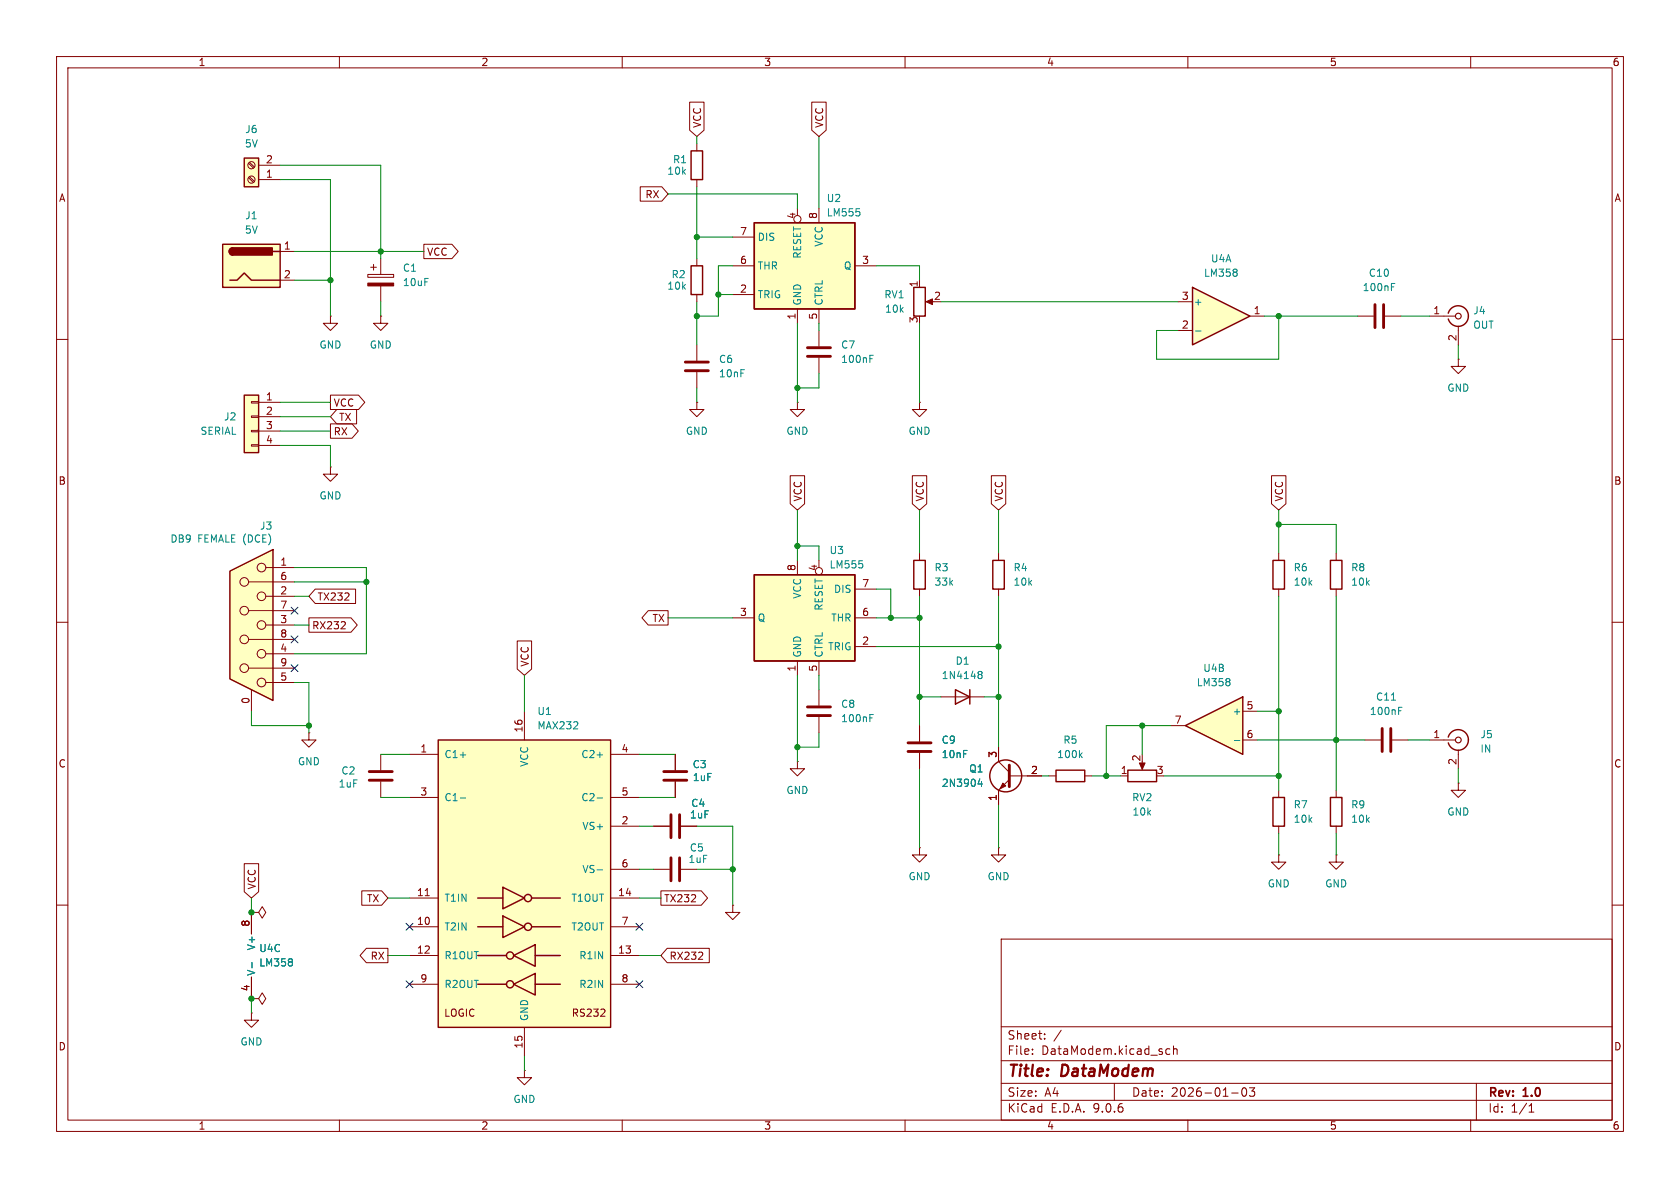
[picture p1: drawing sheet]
<svg xmlns="http://www.w3.org/2000/svg" width="297mm" height="210mm" viewBox="0 0 297 210" stroke-linecap="round" stroke-linejoin="round" font-family="sans-serif">
<g fill="none" stroke="#840000" stroke-width=".18">
<path d="M10 10h277v190h-277zM12 12h273v186h-273zM60 10v2M110 10v2M160 10v2M210 10v2M260 10v2M67.3 55.9v1.3h1.3l-1.3 1.2-1.3-1.2h1.3M67.3 55.9h.1M252.7 55.9h4.6M257.8 57.7v3.3M10 60h2"/>
<path d="M257.8 63.5v1.3h1.3l-1.3 1.2-1.3-1.2h1.3M257.8 63.5h.1M285 60h2M10 110h2M285 110h2M226.1 139.7v1.3M241.3 130.8h2.8M246.1 130.8h2.8M226.1 146.1v1.2M10 160h2M177 166h108v32h-108zM285 160h2"/>
<path d="M60 198v2M92.7 189.2v1.3h1.3l-1.3 1.3-1.3-1.3h1.3M92.7 189.2h.1M110 198v2M160 198v2M177 194.5h108M177 191.5h108M177 187.5h108M177 181.5h108M182.5 186.3v.1M182.5 185.5v.1M184.7 183.6v.1"/>
<path d="M184.7 182.8v.1M187.6 182.1l-1.3 2M197 191.5v3M206.8 185.5l-.4-.1-.3 .3v.4l.1 .2h.6M207.5 185.5l.2-.1 .3 .1 .1 .9M207.5 184.9v1.5M210 198v2M217.7 193.2h1.2M219.7 192.4l.2-.1a.81 .81 0 0 1 .6 .6 .81 .81 0 0 1-.3 .8l-.2 .1a.81 .81 0 0 1-.3-1.4zM220.9 192.3h.9l-.5 .6 .4 .1v.7l-.2 .1h-.4l-.2-.1M260 198v2M261 191.5v6.5"/>
<path d="M270.3 196.6h.9M270.3 195.5l.4-.4v1.5"/>
</g>
<path d="M256 55.4a1.82 1.82 0 0 1 2-1.3 1.82 1.82 0 0 1 1.6 1.8M259.6 55.9a1.81 1.81 0 0 1-1.6 1.8 1.81 1.81 0 0 1-2-1.3M225 141h2.1v5.1h-2.1z" fill="none" stroke="#840000" stroke-width=".25"/>
<path d="M244.3 128.8v4M245.9 128.8v4" fill="none" stroke="#840000" stroke-width=".51"/>
<path d="M246 123.8h.7M247.3 125.6h.4M247.3 125h.6" fill="none" stroke="#008484" stroke-width=".18"/>
<circle cx="257.8" cy="55.9" r=".51" fill="none" stroke="#840000" stroke-width=".2"/>
<path d="M77.5 130.8h30.4v50.8h-30.4z" fill="#ffffc2"/>
<g fill="none" stroke="#840000" stroke-width=".25">
<path d="M225 99.1h2.1v5h-2.1zM235.2 99.1h2v5h-2zM77.5 130.8h30.4v50.8h-30.4zM84.5 158.8h4.4M88.9 156.8l3.8 2-3.8 1.9zM94 158.8h5.1M84.5 163.8h4.4M84.5 168.9h5M84.5 174h5M88.9 161.9l3.8 1.9-3.8 1.9zM90.8 168.9l3.8-1.9v3.8zM90.8 174l3.8-1.9v3.8z"/>
<path d="M94 163.8h5.1M94.6 168.9h4.5M94.6 174h4.5"/>
<circle cx="93.3" cy="158.7" r=".63"/>
<circle cx="90.2" cy="168.9" r=".63"/>
<circle cx="90.2" cy="174" r=".63"/>
<circle cx="93.3" cy="163.8" r=".63"/>
</g>
<g fill="none" stroke="#840000" stroke-width=".18">
<path d="M240 55.9h2.8M244.9 55.9h2.7M226.1 97.8v1.3M236.2 97.8v1.3M226.1 104.1v1.3M236.2 104.1v1.3M72.4 133.4h5.1M92.7 125.7v5.1M107.9 133.4h5.1M72.4 141h5.1M72.4 158.8h5.1M75.2 158.3h.7"/>
<path d="M107.9 141h5.1M107.9 158.8h5.1M107.9 146.1h5.1M107.9 153.7h5.1M72.4 163.8h5.1M72.4 168.9h5.1M72.4 174h5.1M106.2 179.6h.8M106.9 178.5v.4M107.9 163.8h5.1M107.9 168.9h5.1M107.9 174h5.1"/>
<path d="M92.7 181.6v5.1"/>
</g>
<path d="M246 50.7h.4M246 50.1h.6M81.4 133.4h.9M105.6 133.4h.9M81.4 141.1h.9M105.6 141.1h.9M105.6 153.8h.9" fill="none" stroke="#008484" stroke-width=".18"/>
<path d="M243.1 53.8v4.1M244.6 53.8v4.1" fill="none" stroke="#840000" stroke-width=".51"/>
<path d="M209.5 128.3l10.2-5.1v10.2z" fill="#ffffc2"/>
<path d="M209.5 128.3l10.2-5.1v10.2z" fill="none" stroke="#840000" stroke-width=".25"/>
<path d="M207 128.3h2.5M219.7 125.7h2.5M219.7 130.8h2.5" fill="none" stroke="#840000" stroke-width=".18"/>
<path d="M217.4 120.1v.3M217.4 120.6v.5M218.2 130.9h1" fill="none" stroke="#008484" stroke-width=".18"/>
<path d="M210.8 50.8l10.2 5.1-10.2 5.1z" fill="#ffffc2"/>
<path d="M210.8 50.8l10.2 5.1-10.2 5.1z" fill="none" stroke="#840000" stroke-width=".25"/>
<path d="M208.3 53.3h2.5M208.3 58.4h2.5M221 55.9h2.5" fill="none" stroke="#840000" stroke-width=".18"/>
<path d="M211.3 58.5h1M218.7 47.7v.3M218.7 48.2v.5" fill="none" stroke="#008484" stroke-width=".18"/>
<path d="M40.6 101l7.7-3.8v26.6l-7.7-3.8z" fill="#ffffc2"/>
<path d="M40.6 101l7.7-3.8v26.6l-7.7-3.8z" fill="none" stroke="#840000" stroke-width=".25"/>
<g fill="none" stroke="#840000" stroke-width=".18">
<path d="M43.9 102.9h8.2M43.9 108h8.2M43.9 113h8.2M43.9 118.1h8.2M47 100.3h5.1M47 105.4h5.1M47 110.5h5.1M47 115.6h5.1M44.4 121.9v3.8M47 120.7h5.1"/>
<circle cx="43.2" cy="107.9" r=".76"/>
<circle cx="43.2" cy="102.9" r=".76"/>
<circle cx="43.2" cy="118.1" r=".76"/>
<circle cx="43.2" cy="113" r=".76"/>
<circle cx="46.2" cy="100.3" r=".76"/>
<circle cx="46.2" cy="115.6" r=".76"/>
<circle cx="46.2" cy="105.4" r=".76"/>
<circle cx="46.2" cy="110.5" r=".76"/>
<circle cx="46.2" cy="120.6" r=".76"/>
</g>
<path d="M133.3 39.4h17.8v15.2h-17.8z" fill="#ffffc2"/>
<path d="M133.3 39.4h17.8v15.2h-17.8z" fill="none" stroke="#840000" stroke-width=".25"/>
<g fill="none" stroke="#840000" stroke-width=".18">
<path d="M141 36.8v1.3M144.8 36.8v2.6M65 48.5h4.6v.5h-4.6zM65.5 47.2h1M66 46.7v1.1M67.3 45.7v2.8M67.3 50.5v2.8M129.5 41.9h3.8M129.5 47h3.8M129.5 52.1h3.8M141 54.6v2.6M144.8 54.6v2.6"/>
<path d="M144.8 58.4v2.8M151.1 47h3.8M123.2 71.1v1.3h1.3l-1.3 1.3-1.3-1.3h1.3M123.2 71.1h.1M141 71.1v1.3h1.2l-1.2 1.3-1.3-1.3h1.3M141 71.1h.1M144.8 63.2v2.8M54.6 129.5v1.3h-1.3l1.3 1.3 1.3-1.3h-1.3M54.6 129.5h.1M67.3 133.4v2.7M67.3 138.2v2.8M44.4 161.3h1.3l.7-1 .6 1-.6 1-.7-1"/>
<path d="M44.4 161.3h.1"/>
<circle cx="141" cy="38.7" r=".63"/>
</g>
<path d="M152 37.5v.6M153.8 63.4h.4M153.8 62.8h.6" fill="none" stroke="#008484" stroke-width=".18"/>
<path d="M142.7 61.5h4.1M142.7 63h4.1M65.3 136.4h4M65.3 137.9h4" fill="none" stroke="#840000" stroke-width=".51"/>
<path d="M65 50h4.6v.5h-4.6z" fill="#840000" stroke="#840000" stroke-width=".18"/>
<path d="M43.2 27.9h2.5v5.1h-2.5z" fill="#ffffc2"/>
<path d="M43.2 27.9h2.5v5.1h-2.5z" fill="none" stroke="#840000" stroke-width=".25"/>
<g fill="none" stroke="#840000" stroke-width=".18">
<path d="M43.9 31.4l.9 .9M43.9 28.9l.9 .8M44.1 31.2l.9 .9M44.1 28.7l.9 .8M45.7 31.8h3.8M45.7 29.2h3.8"/>
<circle cx="44.4" cy="29.2" r=".63"/>
<circle cx="44.4" cy="31.7" r=".63"/>
</g>
<path d="M43.2 69.9h2.5v10.1h-2.5z" fill="#ffffc2"/>
<path d="M43.2 69.9h2.5v10.1h-2.5z" fill="none" stroke="#840000" stroke-width=".25"/>
<path d="M44.4 71h1.3v.2h-1.3zM44.4 73.5h1.3v.3h-1.3zM44.4 76.1h1.3v.2h-1.3zM44.4 78.6h1.3v.3h-1.3zM45.7 71.1h3.8M45.7 73.7h3.8M45.7 76.2h3.8M45.7 78.7h3.8" fill="none" stroke="#840000" stroke-width=".18"/>
<path d="M39.4 43.2h10.1v7.6h-10.1z" fill="#ffffc2"/>
<path d="M122.2 26.7h2v5.1h-2zM39.4 43.2h10.1v7.6h-10.1zM40.6 49.5h1.3l1.3-1.2 1.2 1.2h5.1M41.1 43.8a.64 .64 0 0 0-.6 .7 .64 .64 0 0 0 .6 .6M48.3 44.5h1.2M122.2 47h2v5.1h-2zM161.5 50.8h2.1v5.1h-2.1zM168.9 121.9l2.5 1.3-2.5 1.3zM171.4 121.9v2.6" fill="none" stroke="#840000" stroke-width=".25"/>
<g fill="#840000" stroke="#840000" stroke-width=".25">
<path d="M40.7 44l.4-.2v1.3a.63 .63 0 0 1-.5-.4 .63 .63 0 0 1 .1-.7z"/>
<path d="M41.1 43.8h7v1.3h-7z"/>
</g>
<g fill="none" stroke="#840000" stroke-width=".18">
<path d="M123.2 25.4v1.3M123.2 31.8v1.2M49.5 44.5h2.6M49.5 49.5h2.6M123.2 45.7v1.3M123.2 52.1v1.2M162.6 49.5v1.3M164.1 53.3h1M123.2 61v2.8M123.2 65.8v2.8M162.6 71.1v1.3h1.2l-1.2 1.3-1.3-1.3h1.3M162.6 71.1h.1"/>
<path d="M58.4 82.6v1.2h1.3l-1.3 1.3-1.3-1.3h1.3M58.4 82.6h.1M166.4 123.2h7.6M257.8 138.4v1.3h1.3l-1.3 1.3-1.3-1.3h1.3M257.8 138.4h.1"/>
</g>
<path d="M173 119.2h.1M173 118.7h.4l.2 .1v.2l-.2 .2M173.1 119.2h.3M173.1 119.2l-.1 .1M173.4 119.2l.2 .3v.3l-.2 .2-.4-.1" fill="none" stroke="#008484" stroke-width=".18"/>
<path d="M163.7 53.3l1.1-.5v1z" fill="#840000" stroke="#840000" stroke-width=".18"/>
<path d="M121.2 64h4M121.2 65.5h4" fill="none" stroke="#840000" stroke-width=".51"/>
<path d="M133.3 101.6h17.8v15.2h-17.8z" fill="#ffffc2"/>
<g fill="none" stroke="#840000" stroke-width=".25">
<path d="M161.5 99.1h2.1v5h-2.1zM175.5 99.1h2v5h-2zM133.3 101.6h17.8v15.2h-17.8zM186.7 136.1h5.1v2.1h-5.1zM199.4 136.1h5.1v2.1h-5.1zM256 130.3a1.82 1.82 0 0 1 2-1.3 1.82 1.82 0 0 1 1.6 1.8M259.6 130.8a1.81 1.81 0 0 1-1.6 1.8 1.81 1.81 0 0 1-2-1.3M235.2 141h2v5.1h-2z"/>
<circle cx="177.8" cy="137.2" r="2.82"/>
</g>
<g fill="none" stroke="#840000" stroke-width=".18">
<path d="M121.9 18.1h2.6v4.9l-1.3 1.1-1.3-1.1zM143.5 18.1h2.6v4.9l-1.3 1.1-1.3-1.1zM113.2 33h3.8l1.1 1.3-1.1 1.3h-3.8zM58.4 55.9v1.3h1.3l-1.3 1.2-1.3-1.2h1.3M58.4 55.9h.1M74.9 43.2h5l1.1 1.3-1.1 1.2h-5zM58.4 69.8h5l1.1 1.3-1.1 1.3h-5zM58.4 74.9h3.8l1.1 1.3-1.1 1.3h-3.8zM59.5 72.4h3.5v2.5h-3.5l-1.1-1.2zM139.7 84.1h2.5v5l-1.2 1.1-1.3-1.1zM141 99.1v2.5M144.8 99.1v1.2"/>
<path d="M161.3 84.1h2.5v5l-1.2 1.1-1.3-1.1zM162.6 97.8v1.3M175.3 84.1h2.5v5l-1.3 1.1-1.2-1.1zM176.5 97.8v1.3M224.8 84.1h2.5v5l-1.2 1.1-1.3-1.1zM54.6 109.2h7.5l1.1 1.3-1.1 1.3h-7.5zM55.7 104.1h7.2v2.6h-7.2l-1.1-1.3zM60.3 111.2h.8M61 110v.4M91.4 113.3h2.6v5l-1.3 1.1-1.3-1.1zM114.6 107.9h3.5v2.6h-3.5l-1.1-1.3zM129.5 109.2h3.8"/>
<path d="M141 116.8v2.6M144.8 116.8v2.6M151.1 109.2h3.8M151.1 104.1h3.8M151.1 114.3h3.8M162.6 104.1v1.3M176.5 104.1v1.3M119.4 133.4v2.7M119.4 138.2v2.8M141 134.6v1.3h1.2l-1.2 1.3-1.3-1.3h1.3M141 134.6h.1M144.8 121.9v2.8"/>
<path d="M144.8 126.7v2.8M162.6 128.3v2.8M162.6 133.1v2.8M176.5 132.1v2.5l1.9 1.9M178.4 137.8l-1.9 1.9v2.5M178.4 137.2h5.7M185.4 137.2h1.3M191.8 137.2h1.2M198.1 137.2h1.3M201.9 134.6v1M236.2 139.7v1.3M252.7 130.8h4.6"/>
<path d="M257.8 132.6v3.3M43.2 152.7h2.5v4.9l-1.3 1.2-1.2-1.2zM64 157.5h3.5l1.1 1.3-1.1 1.2h-3.5zM115.6 146.1h2.8M115.6 153.7h2.8M116.8 157.5h7.2l1.1 1.3-1.1 1.2h-7.2zM120.4 146.1h2.8M120.4 153.7h2.8M162.6 149.9v1.2h1.2l-1.2 1.3-1.3-1.3h1.3M162.6 149.9h.1M176.5 149.9v1.2h1.3l-1.3 1.3-1.2-1.3h1.2M176.5 149.9h.1"/>
<path d="M226.1 151.1v1.3h1.2l-1.2 1.3-1.3-1.3h1.3M226.1 151.1h.1M236.2 151.1v1.3h1.3l-1.3 1.3-1.3-1.3h1.3M236.2 151.1h.1M236.2 146.1v1.2M44.4 179.1v1.2h1.3l-1.3 1.3-1.2-1.3h1.2M44.4 179.1h.1M44.4 176.5h1.3l.7-1 .6 1-.6 1-.7-1M44.4 176.5h.1M44.4 161.3h.1M44.4 161.3v3.8M44.4 172.7v3.8"/>
<path d="M64.8 167.6h3.8v2.6h-3.8l-1.1-1.3zM118 167.6h7.4v2.6h-7.4l-1.2-1.3zM123.4 169.6h.8M124.2 168.4v.5M129.5 160v1.3h1.3l-1.3 1.3-1.2-1.3h1.2M129.5 160h.1"/>
<circle cx="144.8" cy="101" r=".63"/>
</g>
<path d="M152.5 99.7v.6M153.8 126.9h.4M153.8 126.3h.6M173.2 137.7l-.3 .9h.8M173.5 138.2v.8M191 133.4l.3 .5M191.3 133.1l-.5 .5M44.5 170.1v1M51.6 169.6v.3M51.6 170.2v.4" fill="none" stroke="#008484" stroke-width=".18"/>
<circle cx="257.8" cy="130.8" r=".51" fill="none" stroke="#840000" stroke-width=".2"/>
<path d="M117.3 136.4h4.1M117.3 137.9h4.1M142.7 125h4.1M142.7 126.5h4.1M160.5 132.8h4.1M160.5 131.3h4.1M178.4 135.3v3.8M118.6 144v4.1M118.6 151.6v4.1M120.1 144v4.1M120.1 151.6v4.1" fill="none" stroke="#840000" stroke-width=".51"/>
<g fill="#840000" stroke="#840000" stroke-width=".18">
<path d="M201.4 134.9h1l-.5 1.1z"/>
<path d="M177.3 138.4l.5 .5-1 .5z"/>
</g>
<g fill="none" stroke="#008400" stroke-width=".18">
<path d="M49.5 29.2h17.8v16.5M49.5 31.8h8.9v24.1M118.1 34.3h22.9v2.5M123.2 24.1v1.3M123.2 33v12.7M144.8 24.1v12.7M52.1 44.5h22.8M52.1 49.5h6.3M67.3 53.3v2.6M123.2 53.3v7.7M123.2 41.9h6.3M127 52.1h2.5"/>
<path d="M129.5 47h-2.5v8.9h-3.8M141 57.2v13.9M144.8 57.2v1.2M154.9 47h7.7v2.5M162.6 57.2v13.9M166.4 53.3h41.9M223.5 55.9h16.5M226.1 55.9v7.6h-21.6v-5.1h3.8M247.6 55.9h5.1M49.5 73.7h8.9M49.5 71.1h8.9M49.5 78.7h8.9v3.9"/>
<path d="M49.5 76.2h8.9M123.2 68.6v2.5M144.8 66v2.6h-3.8M257.8 61v2.5M141 96.5h3.8v2.6M141 90.2v8.9M162.6 90.2v7.6M176.5 90.2v7.6M226.1 90.2v7.6M226.1 92.7h10.1v5.1M52.1 100.3h12.7v15.3h-12.7M52.1 102.9h12.7"/>
<path d="M52.1 105.4h2.5M52.1 110.5h2.5M92.7 119.4v6.3M118.1 109.2h11.4M141 119.4v15.2M144.8 119.4v2.5M154.9 104.1h2.6v5.1M154.9 109.2h7.7M154.9 114.3h21.6M162.6 105.4v22.9M176.5 105.4v26.7M226.1 105.4v34.3"/>
<path d="M236.2 105.4v34.3M44.4 125.7v2.6h10.2M52.1 120.7h2.5v8.8M67.3 133.4h5.1M113 133.4h6.4M144.8 129.5v2.6h-3.8M162.6 135.9v14M162.6 123.2h3.8M174 123.2h2.5M184.1 137.2h1.3M193 137.2h5.1M201.9 128.3v5.1"/>
<path d="M205.7 137.2h20.4M207 128.3h-11.4v8.9M222.2 130.8h19.1M222.2 125.7h3.9M248.9 130.8h3.8M257.8 135.9v2.5M44.4 158.8v2.5M67.3 141h5.1M68.6 158.8h3.8M113 146.1h2.6M113 153.7h2.6M113 158.8h3.8"/>
<path d="M113 141h6.4M123.2 146.1h6.3v13.9M123.2 153.7h6.3M176.5 142.2v7.7M226.1 147.3v3.8M236.2 147.3v3.8M44.4 176.5v2.6M68.6 168.9h3.8M113 168.9h3.8M92.7 186.7v2.5"/>
</g>
<g fill="none" stroke="#000084" stroke-width=".18">
<path d="M51.5 117.5l1.2 1.2M51.5 112.4l1.2 1.2M51.5 107.3l1.2 1.3M52.7 117.5l-1.2 1.2M52.7 112.4l-1.2 1.2M52.7 107.3l-1.2 1.3M71.8 163.2l1.2 1.2M71.8 173.4l1.2 1.2M73 163.2l-1.2 1.2M73 173.4l-1.2 1.2M112.4 163.2l1.2 1.2M112.4 173.4l1.2 1.2"/>
<path d="M113.6 163.2l-1.2 1.2M113.6 173.4l-1.2 1.2"/>
</g>
<g fill="#008400" stroke="#008400" stroke-width=".18">
<circle cx="54.6" cy="128.3" r=".46"/>
<circle cx="44.4" cy="161.3" r=".46"/>
<circle cx="44.4" cy="176.5" r=".46"/>
<circle cx="226.1" cy="137.2" r=".46"/>
<circle cx="236.2" cy="130.8" r=".46"/>
<circle cx="226.1" cy="125.7" r=".46"/>
<circle cx="201.9" cy="128.3" r=".46"/>
<circle cx="195.6" cy="137.2" r=".46"/>
<circle cx="123.2" cy="41.9" r=".46"/>
<circle cx="67.3" cy="44.5" r=".46"/>
<circle cx="58.4" cy="49.5" r=".46"/>
<circle cx="162.6" cy="109.2" r=".46"/>
<circle cx="141" cy="96.5" r=".46"/>
<circle cx="176.5" cy="114.3" r=".46"/>
<circle cx="176.5" cy="123.2" r=".46"/>
<circle cx="162.6" cy="123.2" r=".46"/>
<circle cx="157.5" cy="109.2" r=".46"/>
<circle cx="64.8" cy="102.9" r=".46"/>
<circle cx="141" cy="132.1" r=".46"/>
<circle cx="129.5" cy="153.7" r=".46"/>
<circle cx="127" cy="52.1" r=".46"/>
<circle cx="123.2" cy="55.9" r=".46"/>
<circle cx="141" cy="68.6" r=".46"/>
<circle cx="226.1" cy="55.9" r=".46"/>
<circle cx="226.1" cy="92.7" r=".46"/>
</g>
<g font-size="2.8" fill="#840000">
<text x="178" y="190.9">Title:</text>
<text x="187.7" y="190.9">DataModem</text>
</g>
<g font-size="2.1" fill="#840000">
<text x="178" y="184">Sheet:</text>
<text x="178" y="186.7">File:</text>
<text x="184.1" y="186.7">DataModem.kicad_sch</text>
<text x="178" y="196.9">KiCad</text>
<text x="178" y="194.1">Size:</text>
<text x="184.7" y="194.1">A4</text>
<text x="185.7" y="196.9">E.D.A.</text>
<text x="193.3" y="196.9">9.0.6</text>
<text x="200" y="194.1">Date:</text>
<text x="207" y="194.1">2026-01-03</text>
<text x="263" y="194.3">Rev:</text>
<text x="263" y="196.9">Id:</text>
<text x="267.1" y="196.9">1/1</text>
<text x="269.4" y="194.3">1.0</text>
</g>
<g font-size="1.8" fill="#840000">
<text x="35" y="11.9">1</text>
<text x="85" y="11.9">2</text>
<text x="135" y="11.9">3</text>
<text x="185" y="11.9">4</text>
<text x="235" y="11.9">5</text>
<text x="285" y="11.9">6</text>
<text x="124.1" y="22.7" transform="rotate(-90 124.1 22.7)">VCC</text>
<text x="145.7" y="22.7" transform="rotate(-90 145.7 22.7)">VCC</text>
<text x="46.9" y="29">2</text>
<text x="10.3" y="35.9">A</text>
<text x="46.9" y="31.5">1</text>
<text x="114" y="35.2">RX</text>
<text x="285.3" y="35.9">A</text>
<text x="130.7" y="41.7">7</text>
<text x="140.7" y="38.8" transform="rotate(-90 140.7 38.8)">4</text>
<text x="144.5" y="38.8" transform="rotate(-90 144.5 38.8)">8</text>
<text x="50.1" y="44.2">1</text>
<text x="75.4" y="45.4">VCC</text>
<text x="130.7" y="46.7">6</text>
<text x="152.3" y="46.7">3</text>
<text x="50.1" y="49.3">2</text>
<text x="130.7" y="51.8">2</text>
<text x="162.3" y="50.9" transform="rotate(-90 162.3 50.9)">1</text>
<text x="165" y="53.1">2</text>
<text x="208.8" y="53.1">3</text>
<text x="140.7" y="56.6" transform="rotate(-90 140.7 56.6)">1</text>
<text x="144.5" y="56.6" transform="rotate(-90 144.5 56.6)">5</text>
<text x="162.3" y="57.2" transform="rotate(-90 162.3 57.2)">3</text>
<text x="208.8" y="58.2">2</text>
<text x="221.5" y="55.6">1</text>
<text x="253.3" y="55.6">1</text>
<text x="257.6" y="60.4" transform="rotate(-90 257.6 60.4)">2</text>
<text x="46.9" y="70.9">1</text>
<text x="46.9" y="73.4">2</text>
<text x="46.9" y="75.9">3</text>
<text x="58.9" y="72.1">VCC</text>
<text x="58.9" y="77.2">RX</text>
<text x="59.8" y="74.6">TX</text>
<text x="46.9" y="78.5">4</text>
<text x="10.3" y="85.9">B</text>
<text x="141.9" y="88.7" transform="rotate(-90 141.9 88.7)">VCC</text>
<text x="163.5" y="88.7" transform="rotate(-90 163.5 88.7)">VCC</text>
<text x="177.5" y="88.7" transform="rotate(-90 177.5 88.7)">VCC</text>
<text x="227" y="88.7" transform="rotate(-90 227 88.7)">VCC</text>
<text x="285.3" y="85.9">B</text>
<text x="49.5" y="100.1">1</text>
<text x="140.7" y="101" transform="rotate(-90 140.7 101)">8</text>
<text x="144.5" y="101" transform="rotate(-90 144.5 101)">4</text>
<text x="49.5" y="102.6">6</text>
<text x="49.5" y="105.2">2</text>
<text x="49.5" y="107.7">7</text>
<text x="56" y="106.4">TX232</text>
<text x="152.3" y="103.9">7</text>
<text x="49.5" y="110.2">3</text>
<text x="49.5" y="112.8">8</text>
<text x="55.1" y="111.4">RX232</text>
<text x="115.3" y="110.2">TX</text>
<text x="130.7" y="109">3</text>
<text x="152.3" y="109">6</text>
<text x="49.5" y="115.3">4</text>
<text x="49.5" y="117.9">9</text>
<text x="93.7" y="118" transform="rotate(-90 93.7 118)">VCC</text>
<text x="140.7" y="118.8" transform="rotate(-90 140.7 118.8)">1</text>
<text x="144.5" y="118.8" transform="rotate(-90 144.5 118.8)">5</text>
<text x="152.3" y="114">2</text>
<text x="44.2" y="124.5" transform="rotate(-90 44.2 124.5)">0</text>
<text x="49.5" y="120.4">5</text>
<text x="220.3" y="125.5">5</text>
<text x="92.5" y="129.6" transform="rotate(-90 92.5 129.6)">16</text>
<text x="207.6" y="128">7</text>
<text x="220.3" y="130.6">6</text>
<text x="253.3" y="130.6">1</text>
<text x="10.3" y="135.9">C</text>
<text x="74.2" y="133.1">1</text>
<text x="109.8" y="133.1">4</text>
<text x="176.3" y="134.1" transform="rotate(-90 176.3 134.1)">3</text>
<text x="182.2" y="136.9">2</text>
<text x="198" y="136.9">1</text>
<text x="201.7" y="134.7" transform="rotate(-90 201.7 134.7)">2</text>
<text x="204.4" y="136.9">3</text>
<text x="257.6" y="135.3" transform="rotate(-90 257.6 135.3)">2</text>
<text x="285.3" y="135.9">C</text>
<text x="74.2" y="140.7">3</text>
<text x="109.8" y="140.7">5</text>
<text x="176.3" y="141.7" transform="rotate(-90 176.3 141.7)">1</text>
<text x="109.8" y="145.8">2</text>
<text x="109.8" y="153.4">6</text>
<text x="45.4" y="157.3" transform="rotate(-90 45.4 157.3)">VCC</text>
<text x="64.8" y="159.7">TX</text>
<text x="73.6" y="158.5">11</text>
<text x="109.2" y="158.5">14</text>
<text x="117.3" y="159.7">TX232</text>
<text x="44.2" y="163.9" transform="rotate(-90 44.2 163.9)">8</text>
<text x="73.6" y="163.6">10</text>
<text x="109.8" y="163.6">7</text>
<text x="65.4" y="169.9">RX</text>
<text x="73.6" y="168.7">12</text>
<text x="74.2" y="173.7">9</text>
<text x="109.2" y="168.7">13</text>
<text x="109.8" y="173.7">8</text>
<text x="118.3" y="169.9">RX232</text>
<text x="44.2" y="175.3" transform="rotate(-90 44.2 175.3)">4</text>
<text x="78.4" y="179.9">LOGIC</text>
<text x="101" y="179.9">RS232</text>
<text x="10.3" y="185.9">D</text>
<text x="92.5" y="185.5" transform="rotate(-90 92.5 185.5)">15</text>
<text x="285.3" y="185.9">D</text>
<text x="35" y="199.9">1</text>
<text x="85" y="199.9">2</text>
<text x="135" y="199.9">3</text>
<text x="185" y="199.9">4</text>
<text x="235" y="199.9">5</text>
<text x="285" y="199.9">6</text>
</g>
<g font-size="1.8" fill="#008484">
<text x="43.3" y="23.7">J6</text>
<text x="43.2" y="26.3">5V</text>
<text x="118.9" y="29.1">R1</text>
<text x="117.9" y="31.1">10k</text>
<text x="146.1" y="35.9">U2</text>
<text x="43.2" y="41.5">5V</text>
<text x="43.3" y="39">J1</text>
<text x="146.1" y="38.5">LM555</text>
<text x="133.9" y="42.8">DIS</text>
<text x="133.9" y="47.9">THR</text>
<text x="141.8" y="45.8" transform="rotate(-90 141.8 45.8)">RESET</text>
<text x="145.6" y="43.7" transform="rotate(-90 145.6 43.7)">VCC</text>
<text x="149.1" y="47.9">Q</text>
<text x="214" y="46.6">U4A</text>
<text x="71.1" y="48.2">C1</text>
<text x="71.1" y="50.8">10uF</text>
<text x="117.9" y="51.4">10k</text>
<text x="118.6" y="49.4">R2</text>
<text x="133.9" y="52.9">TRIG</text>
<text x="156.2" y="52.9">RV1</text>
<text x="212.7" y="49.1">LM358</text>
<text x="240.8" y="51.7">100nF</text>
<text x="241.9" y="49.1">C10</text>
<text x="141.8" y="54.1" transform="rotate(-90 141.8 54.1)">GND</text>
<text x="145.6" y="54.1" transform="rotate(-90 145.6 54.1)">CTRL</text>
<text x="156.4" y="55.5">10k</text>
<text x="210.9" y="54.2">+</text>
<text x="260.4" y="55.8">J4</text>
<text x="260.4" y="58.3">OUT</text>
<text x="56.4" y="61.8">GND</text>
<text x="65.3" y="61.8">GND</text>
<text x="127" y="64.4">C6</text>
<text x="148.6" y="61.8">C7</text>
<text x="148.6" y="64.4">100nF</text>
<text x="127" y="66.9">10nF</text>
<text x="255.8" y="69.4">GND</text>
<text x="35.3" y="77.1">SERIAL</text>
<text x="39.5" y="74.5">J2</text>
<text x="121.2" y="77.1">GND</text>
<text x="138.9" y="77.1">GND</text>
<text x="160.5" y="77.1">GND</text>
<text x="56.4" y="88.5">GND</text>
<text x="45.9" y="93.8">J3</text>
<text x="30" y="96.1">DB9</text>
<text x="34.9" y="96.1">FEMALE (DCE)</text>
<text x="146.6" y="98.1">U3</text>
<text x="146.6" y="100.7">LM555</text>
<text x="165.1" y="101.2">R3</text>
<text x="179.1" y="101.2">R4</text>
<text x="228.6" y="101.2">R6</text>
<text x="238.8" y="101.2">R8</text>
<text x="141.8" y="105.9" transform="rotate(-90 141.8 105.9)">VCC</text>
<text x="147.3" y="105">DIS</text>
<text x="165.1" y="103.7">33k</text>
<text x="179.1" y="103.7">10k</text>
<text x="228.6" y="103.7">10k</text>
<text x="238.8" y="103.7">10k</text>
<text x="133.9" y="110.1">Q</text>
<text x="145.6" y="108.1" transform="rotate(-90 145.6 108.1)">RESET</text>
<text x="146.9" y="110.1">THR</text>
<text x="141.8" y="116.3" transform="rotate(-90 141.8 116.3)">GND</text>
<text x="145.6" y="116.3" transform="rotate(-90 145.6 116.3)">CTRL</text>
<text x="146.3" y="115.2">TRIG</text>
<text x="168.8" y="117.7">D1</text>
<text x="212.6" y="119">U4B</text>
<text x="148.6" y="125.3">C8</text>
<text x="166.4" y="120.2">1N4148</text>
<text x="211.5" y="121.5">LM358</text>
<text x="243.2" y="124.1">C11</text>
<text x="94.9" y="126.6">U1</text>
<text x="94.9" y="129.1">MAX232</text>
<text x="148.6" y="127.9">100nF</text>
<text x="166.4" y="131.7">C9</text>
<text x="187.9" y="131.7">R5</text>
<text x="217.8" y="126.6">+</text>
<text x="242.1" y="126.6">100nF</text>
<text x="261.6" y="130.7">J5</text>
<text x="52.6" y="135.5">GND</text>
<text x="60.3" y="137.1">C2</text>
<text x="78.5" y="134.2">C1+</text>
<text x="93.6" y="135.7" transform="rotate(-90 93.6 135.7)">VCC</text>
<text x="102.7" y="134.2">C2+</text>
<text x="122.4" y="136">C3</text>
<text x="166.4" y="134.2">10nF</text>
<text x="171.2" y="136.8">Q1</text>
<text x="186.8" y="134.2">100k</text>
<text x="261.6" y="133.2">IN</text>
<text x="59.8" y="139.4">1uF</text>
<text x="78.5" y="141.8">C1-</text>
<text x="102.7" y="141.8">C2-</text>
<text x="122.1" y="142.8">C4</text>
<text x="122.4" y="138.3">1uF</text>
<text x="138.9" y="140.6">GND</text>
<text x="166.4" y="139.3">2N3904</text>
<text x="200" y="141.8">RV2</text>
<text x="228.6" y="143.1">R7</text>
<text x="238.8" y="143.1">R9</text>
<text x="102.9" y="146.9">VS+</text>
<text x="121.9" y="144.9">1uF</text>
<text x="200.1" y="144.4">10k</text>
<text x="228.6" y="145.6">10k</text>
<text x="238.8" y="145.6">10k</text>
<text x="255.8" y="144.4">GND</text>
<text x="102.9" y="154.5">VS-</text>
<text x="121.6" y="152.8">1uF</text>
<text x="121.8" y="150.7">C5</text>
<text x="160.5" y="155.8">GND</text>
<text x="174.5" y="155.8">GND</text>
<text x="78.5" y="159.6">T1IN</text>
<text x="100.9" y="159.6">T1OUT</text>
<text x="224" y="157.1">GND</text>
<text x="234.2" y="157.1">GND</text>
<text x="78.5" y="164.7">T2IN</text>
<text x="100.9" y="164.7">T2OUT</text>
<text x="45.3" y="172.6" transform="rotate(-90 45.3 172.6)">V-</text>
<text x="45.3" y="168.1" transform="rotate(-90 45.3 168.1)">V+</text>
<text x="45.7" y="168.5">U4C</text>
<text x="45.7" y="171">LM358</text>
<text x="78.5" y="169.8">R1OUT</text>
<text x="102.3" y="169.8">R1IN</text>
<text x="78.5" y="174.9">R2OUT</text>
<text x="102.3" y="174.9">R2IN</text>
<text x="42.4" y="185">GND</text>
<text x="93.6" y="180.6" transform="rotate(-90 93.6 180.6)">GND</text>
<text x="90.7" y="195.2">GND</text>
</g>
</svg>
